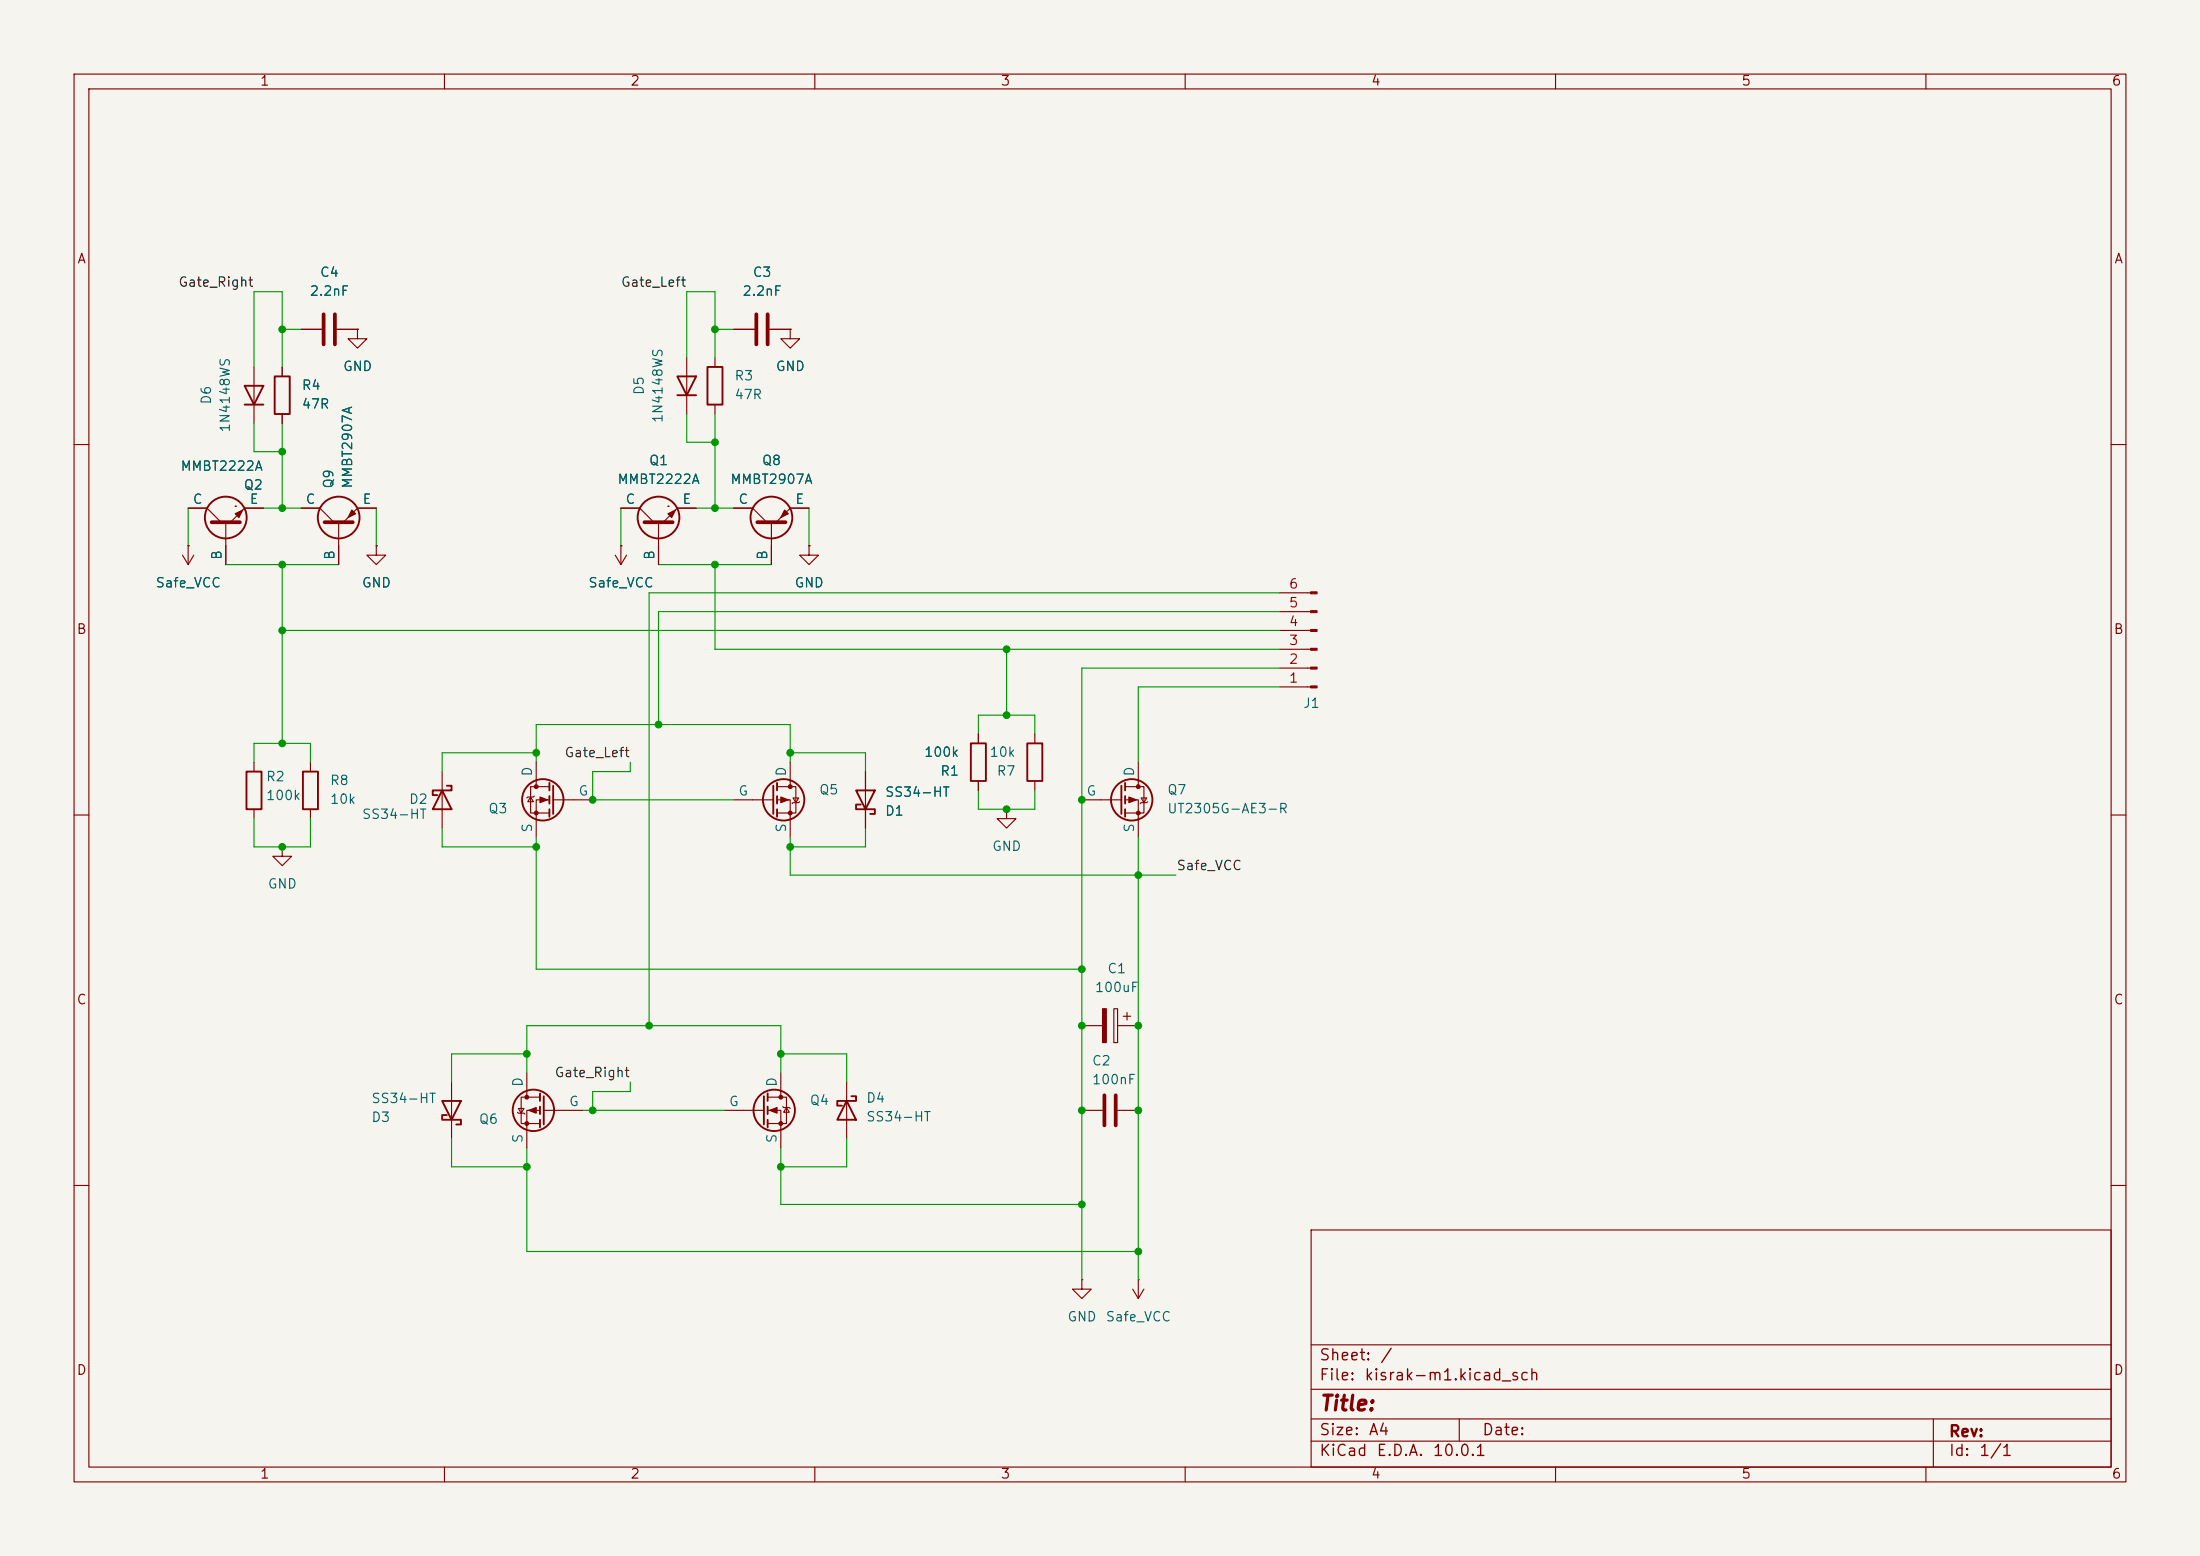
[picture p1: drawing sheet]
<svg xmlns="http://www.w3.org/2000/svg" width="297mm" height="210mm" viewBox="0 0 297 210" stroke-linecap="round" stroke-linejoin="round" font-family="sans-serif">
<path d="M0 0h297v210h-297z" fill="#f5f4ef" stroke="#f5f4ef" stroke-width=".14"/>
<g fill="none" stroke="#840000" stroke-width=".15">
<path d="M10 10h277v190h-277zM12 12h273v186h-273zM60 10v2M110 10v2M160 10v2M210 10v2M260 10v2M34.3 49.5v7.7M38.1 49.5v1.3M38.1 55.9v1.3M40.6 44.5h2.8M45.5 44.5h2.8"/>
<path d="M48.3 44.5v1.2h1.2l-1.2 1.3-1.3-1.3h1.3M48.3 44.5h.1M92.7 48.3v7.6M96.5 48.3v1.2M96.5 54.6v1.3M99.1 44.5h2.8M103.9 44.5h2.8M106.7 44.5v1.2h1.2l-1.2 1.3-1.3-1.3h1.3M106.7 44.5h.1M10 60h2M24.6 74.9l.8 1.3M25.4 73.7h.1"/>
<path d="M25.4 68.6h2.5l1.9 1.9M25.4 73.7v2.5M26.2 74.9l-.8 1.3M30.5 70.5v5.7M31.7 68.3h.1M35.6 68.6h-2.6l-1.9 1.9M40.6 68.6h2.6l1.9 1.9M45.7 70.5v5.7M50.8 68.6h-2.5l-1.9 1.9M50.8 73.7v1.2h1.3l-1.3 1.3-1.3-1.3h1.3M50.8 73.7h.1M83.1 74.9l.7 1.3"/>
<path d="M83.8 73.7h.1M83.8 68.6h2.6l1.9 1.9M83.8 73.7v2.5M84.6 74.9l-.8 1.3M88.9 70.5v5.7M90.2 68.3h.1M94 68.6h-2.6l-1.9 1.9M99.1 68.6h2.5l1.9 1.9M104.1 70.5v5.7M109.2 73.7v1.2h1.3l-1.3 1.3-1.3-1.3h1.3M109.2 73.7h.1M109.2 68.6h-2.5l-1.9 1.9"/>
<path d="M285 60h2M132.1 99.1v1.2M139.7 99.1v1.2M172.7 92.7h4.2M172.7 90.2h4.2M172.7 87.6h4.2M172.7 85.1h4.2M172.7 82.6h4.2M172.7 80h4.2M10 110h2M34.3 102.9v1.2M34.3 109.2v1.3"/>
<path d="M38.1 114.3v1.3h1.3l-1.3 1.2-1.3-1.2h1.3M38.1 114.3h.1M41.9 102.9v1.2M41.9 109.2v1.3M59.7 104.1v7.7M71.6 107.6l.4 .6h-.8zM72.1 107.4l-.1 .2h-.8l-.1 .1M72.4 102.9v3.3M74.2 106.2h-2.6v3.5h2.6M74.2 108h-1.8v5M74.7 108h5.3M99.1 108h5.3"/>
<path d="M104.9 106.2h2.5v3.5h-2.5M104.9 108h1.8v5M106.7 102.9v3.3M107.1 107.7h.7l-.4 .6zM107.9 108.2l-.1 .1h-.7l-.2 .2M116.8 104.1v7.7M132.1 105.4v1.3M135.9 109.2v1.3h1.3l-1.3 1.3-1.3-1.3h1.3M135.9 109.2h.1M139.7 105.4v1.3M146 108h5.4M151.9 106.2h2.5v3.5h-2.5"/>
<path d="M151.9 108h1.8v5M153.7 102.9v3.3M154.1 107.7h.7l-.4 .6zM154.9 108.2l-.1 .1h-.7l-.2 .2M285 110h2M146 138.4h2.8M150.4 136.1h.5v4.6h-.5zM150.9 138.4h2.8M151.6 137.2h1.1M152.1 136.7v1M61 146.1v7.6M69.8 150.1l.2 .1h.7l.2 .2"/>
<path d="M70 149.6h.7l-.3 .6zM71.1 144.8v3.3M72.9 148.1h-2.5v3.5h2.5M72.9 149.9h-1.8v5M73.4 149.9h5.3M97.8 149.9h5.3M103.6 148.1h2.6v3.5h-2.6M103.6 149.9h1.8v5M105.4 144.8v3.3M105.7 149.4l.1 .1h.8l.1 .1M106.2 149.5l.4 .6h-.8zM114.3 146.1v7.6"/>
<path d="M146 149.9h2.8M150.9 149.9h2.8M10 160h2M146 172.7v1.3h1.3l-1.3 1.3-1.2-1.3h1.2M146 172.7h.1M152.9 174l.8 1.3M153.7 172.7h.1M153.7 172.7v2.6M154.4 174l-.7 1.3M177 166h108v32h-108zM285 160h2M60 198v2"/>
<path d="M110 198v2M160 198v2M177 194.5h108M177 191.5h108M177 187.5h108M177 181.5h108M197 191.5v3M210 198v2M260 198v2M261 191.5v6.5"/>
</g>
<g fill="none" stroke="#840000" stroke-width=".25">
<path d="M33 52.1h2.6l-1.3 2.5zM33 54.6h2.6M37.1 50.8h2v5.1h-2zM91.4 50.8h2.6l-1.3 2.5zM91.4 53.3h2.6M95.5 49.5h2v5.1h-2zM33.3 104.1h2v5.1h-2zM40.9 104.1h2v5.1h-2zM59.7 106.7l1.3 2.5h-2.6zM60.3 106h.7v.7h-2.6v.6h.7M74.2 105.7v1M74.2 107.4v1.1"/>
<path d="M74.2 109.2v1M74.7 106v3.9M104.4 106v3.9M104.9 105.7v1M104.9 107.4v1.1M104.9 109.2v1M115.6 106.7h2.5l-1.3 2.5zM116.2 108.6h-.6v.6h2.5v.7h-.6M131.1 100.3h2v5.1h-2zM138.7 100.3h2v5.1h-2zM151.4 106v3.9M151.9 105.7v1"/>
<path d="M151.9 107.4v1.1M151.9 109.2v1M59.7 148.6h2.5l-1.2 2.5zM60.3 150.5h-.6v.6h2.5v.7h-.6M72.9 147.6v1M72.9 149.4v1M72.9 151.1v1M73.4 148v3.8M103.1 148v3.8M103.6 147.6v1M103.6 149.4v1M103.6 151.1v1"/>
<path d="M114.3 148.6l1.3 2.5h-2.6zM114.9 148h.7v.6h-2.6v.6h.7"/>
<circle cx="30.5" cy="69.8" r="2.82"/>
<circle cx="45.7" cy="69.8" r="2.82"/>
<circle cx="88.9" cy="69.8" r="2.82"/>
<circle cx="104.1" cy="69.8" r="2.82"/>
<circle cx="73.3" cy="107.9" r="2.79"/>
<circle cx="105.8" cy="107.9" r="2.79"/>
<circle cx="152.8" cy="107.9" r="2.79"/>
<circle cx="72" cy="149.9" r="2.79"/>
<circle cx="104.5" cy="149.9" r="2.79"/>
</g>
<path d="M43.7 42.4v4.1M45.2 42.4v4.1M102.1 42.4v4.1M103.6 42.4v4.1M28.6 70.5h3.8M43.8 70.5h3.8M87 70.5h3.8M102.2 70.5h3.8M149.1 147.8v4.1M150.6 147.8v4.1" fill="none" stroke="#840000" stroke-width=".51"/>
<g fill="#840000" stroke="#840000" stroke-width=".15">
<path d="M152.4 107.6l1 .4-1 .3z"/>
<path d="M176.9 92.6h.9v.2h-.9z"/>
<path d="M176.9 90h.9v.3h-.9z"/>
<path d="M176.9 87.5h.9v.3h-.9z"/>
<path d="M176.9 85h.9v.2h-.9z"/>
<path d="M176.9 82.4h.9v.3h-.9z"/>
<path d="M176.9 79.9h.9v.2h-.9z"/>
<path d="M105.4 107.6l1 .4-1 .3z"/>
<path d="M105.9 68.8l.5 .5-1 .6z"/>
<path d="M90.2 69.3l1-.5-.5 1.1z"/>
<path d="M47.5 68.8l.5 .5-1 .6z"/>
<path d="M71.4 149.9l1-.4v.7z"/>
<path d="M72.9 107.6l1 .4-1 .3z"/>
<path d="M31.7 69.3l1.1-.5-.5 1.1z"/>
<path d="M103.9 149.9l1-.4v.7z"/>
<path d="M148.8 136.1h.6v4.6h-.6z"/>
<circle cx="153.7" cy="106.2" r=".25"/>
<circle cx="153.7" cy="109.7" r=".25"/>
<circle cx="106.7" cy="106.2" r=".25"/>
<circle cx="106.7" cy="109.7" r=".25"/>
<circle cx="71.1" cy="148.1" r=".25"/>
<circle cx="71.1" cy="151.6" r=".25"/>
<circle cx="72.4" cy="106.2" r=".25"/>
<circle cx="72.4" cy="109.7" r=".25"/>
<circle cx="105.4" cy="148.1" r=".25"/>
<circle cx="105.4" cy="151.6" r=".25"/>
</g>
<g fill="none" stroke="#009600" stroke-width=".15">
<path d="M34.3 49.5v-10.1h3.8v10.1M34.3 57.2v3.8h3.8M38.1 57.2v11.4M38.1 44.5h2.5M92.7 48.3v-8.9h3.8v8.9M92.7 55.9v3.8h3.8M96.5 55.9v12.7M96.5 44.5h2.6M25.4 68.6v5.1M30.5 76.2h15.2M35.6 68.6h5M38.1 76.2v24.1"/>
<path d="M50.8 68.6v5.1M83.8 68.6v5.1M88.9 76.2h15.2M94 68.6h5.1M96.5 76.2v11.4h76.2M109.2 68.6v5.1M38.1 85.1h134.6M132.1 99.1v-2.6h7.6v2.6M135.9 87.6v8.9M172.7 82.6h-83.8v15.2M172.7 80h-85.1v58.4M172.7 90.2h-26.7v82.5"/>
<path d="M172.7 92.7h-19v10.2M34.3 110.5v3.8h7.6v-3.8M34.3 102.9v-2.6h7.6v2.6M59.7 111.8v2.5h12.7M72.4 102.9v-5.1h34.3v5.1M72.4 113v17.8h73.6M72.4 101.6h-12.7v2.5M85.1 102.9v1.2h-5.1v3.9h19.1M106.7 113v5.1h52M106.7 101.6h10.1v2.5M116.8 111.8v2.5h-10.1M132.1 106.7v2.5h7.6v-2.5"/>
<path d="M153.7 113v59.7M61 153.7v3.8h10.1M71.1 144.8v-6.4h34.3v6.4M71.1 154.9v14h82.6M71.1 142.2h-10.1v3.9M78.7 149.9h19.1M85.1 146.1v1.2h-5.1v2.6M105.4 154.9v7.7h40.6M105.4 142.2h8.9v3.9M114.3 153.7v3.8h-8.9"/>
</g>
<g fill="#009600" stroke="#009600" stroke-width=".14">
<circle cx="71.1" cy="142.2" r=".46"/>
<circle cx="80" cy="149.9" r=".46"/>
<circle cx="105.4" cy="157.5" r=".46"/>
<circle cx="105.4" cy="142.2" r=".46"/>
<circle cx="71.1" cy="157.5" r=".46"/>
<circle cx="87.6" cy="138.4" r=".46"/>
<circle cx="96.5" cy="59.7" r=".46"/>
<circle cx="96.5" cy="68.6" r=".46"/>
<circle cx="96.5" cy="76.2" r=".46"/>
<circle cx="96.5" cy="44.5" r=".46"/>
<circle cx="135.9" cy="109.2" r=".46"/>
<circle cx="135.9" cy="96.5" r=".46"/>
<circle cx="135.9" cy="87.6" r=".46"/>
<circle cx="153.7" cy="118.1" r=".46"/>
<circle cx="146" cy="108" r=".46"/>
<circle cx="146" cy="149.9" r=".46"/>
<circle cx="153.7" cy="149.9" r=".46"/>
<circle cx="146" cy="162.6" r=".46"/>
<circle cx="153.7" cy="168.9" r=".46"/>
<circle cx="146" cy="130.8" r=".46"/>
<circle cx="153.7" cy="138.4" r=".46"/>
<circle cx="146" cy="138.4" r=".46"/>
<circle cx="38.1" cy="44.5" r=".46"/>
<circle cx="38.1" cy="76.2" r=".46"/>
<circle cx="38.1" cy="68.6" r=".46"/>
<circle cx="38.1" cy="61" r=".46"/>
<circle cx="106.7" cy="101.6" r=".46"/>
<circle cx="72.4" cy="114.3" r=".46"/>
<circle cx="106.7" cy="114.3" r=".46"/>
<circle cx="88.9" cy="97.8" r=".46"/>
<circle cx="72.4" cy="101.6" r=".46"/>
<circle cx="38.1" cy="100.3" r=".46"/>
<circle cx="38.1" cy="85.1" r=".46"/>
<circle cx="38.1" cy="114.3" r=".46"/>
<circle cx="80" cy="108" r=".46"/>
</g>
<text font-size="2" fill="#840000" x="178" y="190.9">Title:</text>
<g font-size="1.5" fill="#840000">
<text x="178" y="184">Sheet:</text>
<text x="186.2" y="184">/</text>
<text x="178" y="186.7">File:</text>
<text x="184.1" y="186.7">kisrak-m1.kicad_sch</text>
<text x="178" y="196.9">KiCad</text>
<text x="178" y="194.1">Size:</text>
<text x="184.7" y="194.1">A4</text>
<text x="185.7" y="196.9">E.D.A.</text>
<text x="193.3" y="196.9">10.0.1</text>
<text x="200" y="194.1">Date:</text>
<text x="263" y="194.3">Rev:</text>
<text x="263" y="196.9">Id:</text>
<text x="267.1" y="196.9">1/1</text>
</g>
<g font-size="1.3" fill="#840000">
<text x="35" y="11.9">1</text>
<text x="85" y="11.9">2</text>
<text x="135" y="11.9">3</text>
<text x="185" y="11.9">4</text>
<text x="235" y="11.9">5</text>
<text x="285" y="11.9">6</text>
<text x="10.3" y="35.9">A</text>
<text x="285.3" y="35.9">A</text>
<text x="10.3" y="85.9">B</text>
<text x="285.3" y="85.9">B</text>
<text x="10.3" y="135.9">C</text>
<text x="285.3" y="135.9">C</text>
<text x="10.3" y="185.9">D</text>
<text x="285.3" y="185.9">D</text>
<text x="35" y="199.9">1</text>
<text x="85" y="199.9">2</text>
<text x="135" y="199.9">3</text>
<text x="185" y="199.9">4</text>
<text x="235" y="199.9">5</text>
<text x="285" y="199.9">6</text>
</g>
<g font-size="1.3" fill="#0f0f0f">
<text x="24" y="39">Gate_Right</text>
<text x="83.7" y="39">Gate_Left</text>
<text x="76.1" y="102.5">Gate_Left</text>
<text x="158.7" y="117.8">Safe_VCC</text>
<text x="74.8" y="145.7">Gate_Right</text>
</g>
<g font-size="1.3" fill="#006464">
<text x="41.7" y="40.2">2.2nF</text>
<text x="43.1" y="37.7">C4</text>
<text x="100.1" y="40.2">2.2nF</text>
<text x="101.5" y="37.7">C3</text>
<text x="40.6" y="52.9">R4</text>
<text x="46.2" y="50.4">GND</text>
<text x="87.2" y="53.4" transform="rotate(-90 87.2 53.4)">D5</text>
<text x="99.1" y="51.7">R3</text>
<text x="104.6" y="50.4">GND</text>
<text x="28.8" y="54.7" transform="rotate(-90 28.8 54.7)">D6</text>
<text x="31.3" y="58.5" transform="rotate(-90 31.3 58.5)">1N4148WS</text>
<text x="40.6" y="55.5">47R</text>
<text x="89.8" y="57.2" transform="rotate(-90 89.8 57.2)">1N4148WS</text>
<text x="99.1" y="54.2">47R</text>
<text x="24.3" y="63.9">MMBT2222A</text>
<text x="83.3" y="65.6">MMBT2222A</text>
<text x="87.5" y="63.1">Q1</text>
<text x="98.5" y="65.6">MMBT2907A</text>
<text x="102.8" y="63.1">Q8</text>
<text x="25.9" y="68.3">C</text>
<text x="32.8" y="66.4">Q2</text>
<text x="33.6" y="68.3">E</text>
<text x="41.2" y="68.3">C</text>
<text x="45.3" y="66" transform="rotate(-90 45.3 66)">Q9</text>
<text x="47.9" y="66" transform="rotate(-90 47.9 66)">MMBT2907A</text>
<text x="48.9" y="68.3">E</text>
<text x="84.4" y="68.3">C</text>
<text x="92" y="68.3">E</text>
<text x="99.6" y="68.3">C</text>
<text x="107.3" y="68.3">E</text>
<text x="30.2" y="75.7" transform="rotate(-90 30.2 75.7)">B</text>
<text x="45.5" y="75.7" transform="rotate(-90 45.5 75.7)">B</text>
<text x="88.6" y="75.7" transform="rotate(-90 88.6 75.7)">B</text>
<text x="103.9" y="75.7" transform="rotate(-90 103.9 75.7)">B</text>
<text x="20.9" y="79.6">Safe_VCC</text>
<text x="48.8" y="79.6">GND</text>
<text x="79.3" y="79.6">Safe_VCC</text>
<text x="107.2" y="79.6">GND</text>
<text x="175.8" y="95.9">J1</text>
<text x="35.8" y="105.8">R2</text>
<text x="44.5" y="106.3">R8</text>
<text x="72.1" y="104.9" transform="rotate(-90 72.1 104.9)">D</text>
<text x="78" y="107.7">G</text>
<text x="99.6" y="107.7">G</text>
<text x="106.4" y="104.9" transform="rotate(-90 106.4 104.9)">D</text>
<text x="110.5" y="107.5">Q5</text>
<text x="119.4" y="107.9">SS34-HT</text>
<text x="124.7" y="102.5">100k</text>
<text x="126.8" y="105">R1</text>
<text x="133.5" y="102.5">10k</text>
<text x="134.5" y="105">R7</text>
<text x="146.6" y="107.7">G</text>
<text x="153.4" y="104.9" transform="rotate(-90 153.4 104.9)">D</text>
<text x="157.5" y="107.5">Q7</text>
<text x="35.8" y="108.3">100k</text>
<text x="44.5" y="108.8">10k</text>
<text x="48.8" y="110.8">SS34-HT</text>
<text x="55.1" y="108.8">D2</text>
<text x="65.8" y="110.1">Q3</text>
<text x="72.1" y="112.5" transform="rotate(-90 72.1 112.5)">S</text>
<text x="106.4" y="112.5" transform="rotate(-90 106.4 112.5)">S</text>
<text x="119.4" y="110.4">D1</text>
<text x="153.4" y="112.5" transform="rotate(-90 153.4 112.5)">S</text>
<text x="157.5" y="110.1">UT2305G-AE3-R</text>
<text x="133.9" y="115.2">GND</text>
<text x="36.1" y="120.2">GND</text>
<text x="149.4" y="131.7">C1</text>
<text x="147.7" y="134.2">100uF</text>
<text x="50" y="149.2">SS34-HT</text>
<text x="70.9" y="146.8" transform="rotate(-90 70.9 146.8)">D</text>
<text x="76.7" y="149.6">G</text>
<text x="98.3" y="149.6">G</text>
<text x="105.2" y="146.8" transform="rotate(-90 105.2 146.8)">D</text>
<text x="109.2" y="149.5">Q4</text>
<text x="116.8" y="149.1">D4</text>
<text x="147.3" y="144.1">C2</text>
<text x="147.3" y="146.7">100nF</text>
<text x="50" y="151.7">D3</text>
<text x="64.6" y="152">Q6</text>
<text x="70.9" y="154.4" transform="rotate(-90 70.9 154.4)">S</text>
<text x="105.2" y="154.4" transform="rotate(-90 105.2 154.4)">S</text>
<text x="116.8" y="151.7">SS34-HT</text>
<text x="144" y="178.7">GND</text>
<text x="149.2" y="178.7">Safe_VCC</text>
</g>
<g font-size="1.3" fill="#a90000">
<text x="173.9" y="82.3">5</text>
<text x="173.9" y="79.8">6</text>
<text x="173.9" y="89.9">2</text>
<text x="173.9" y="87.4">3</text>
<text x="173.9" y="84.8">4</text>
<text x="173.9" y="92.5">1</text>
</g>
</svg>
